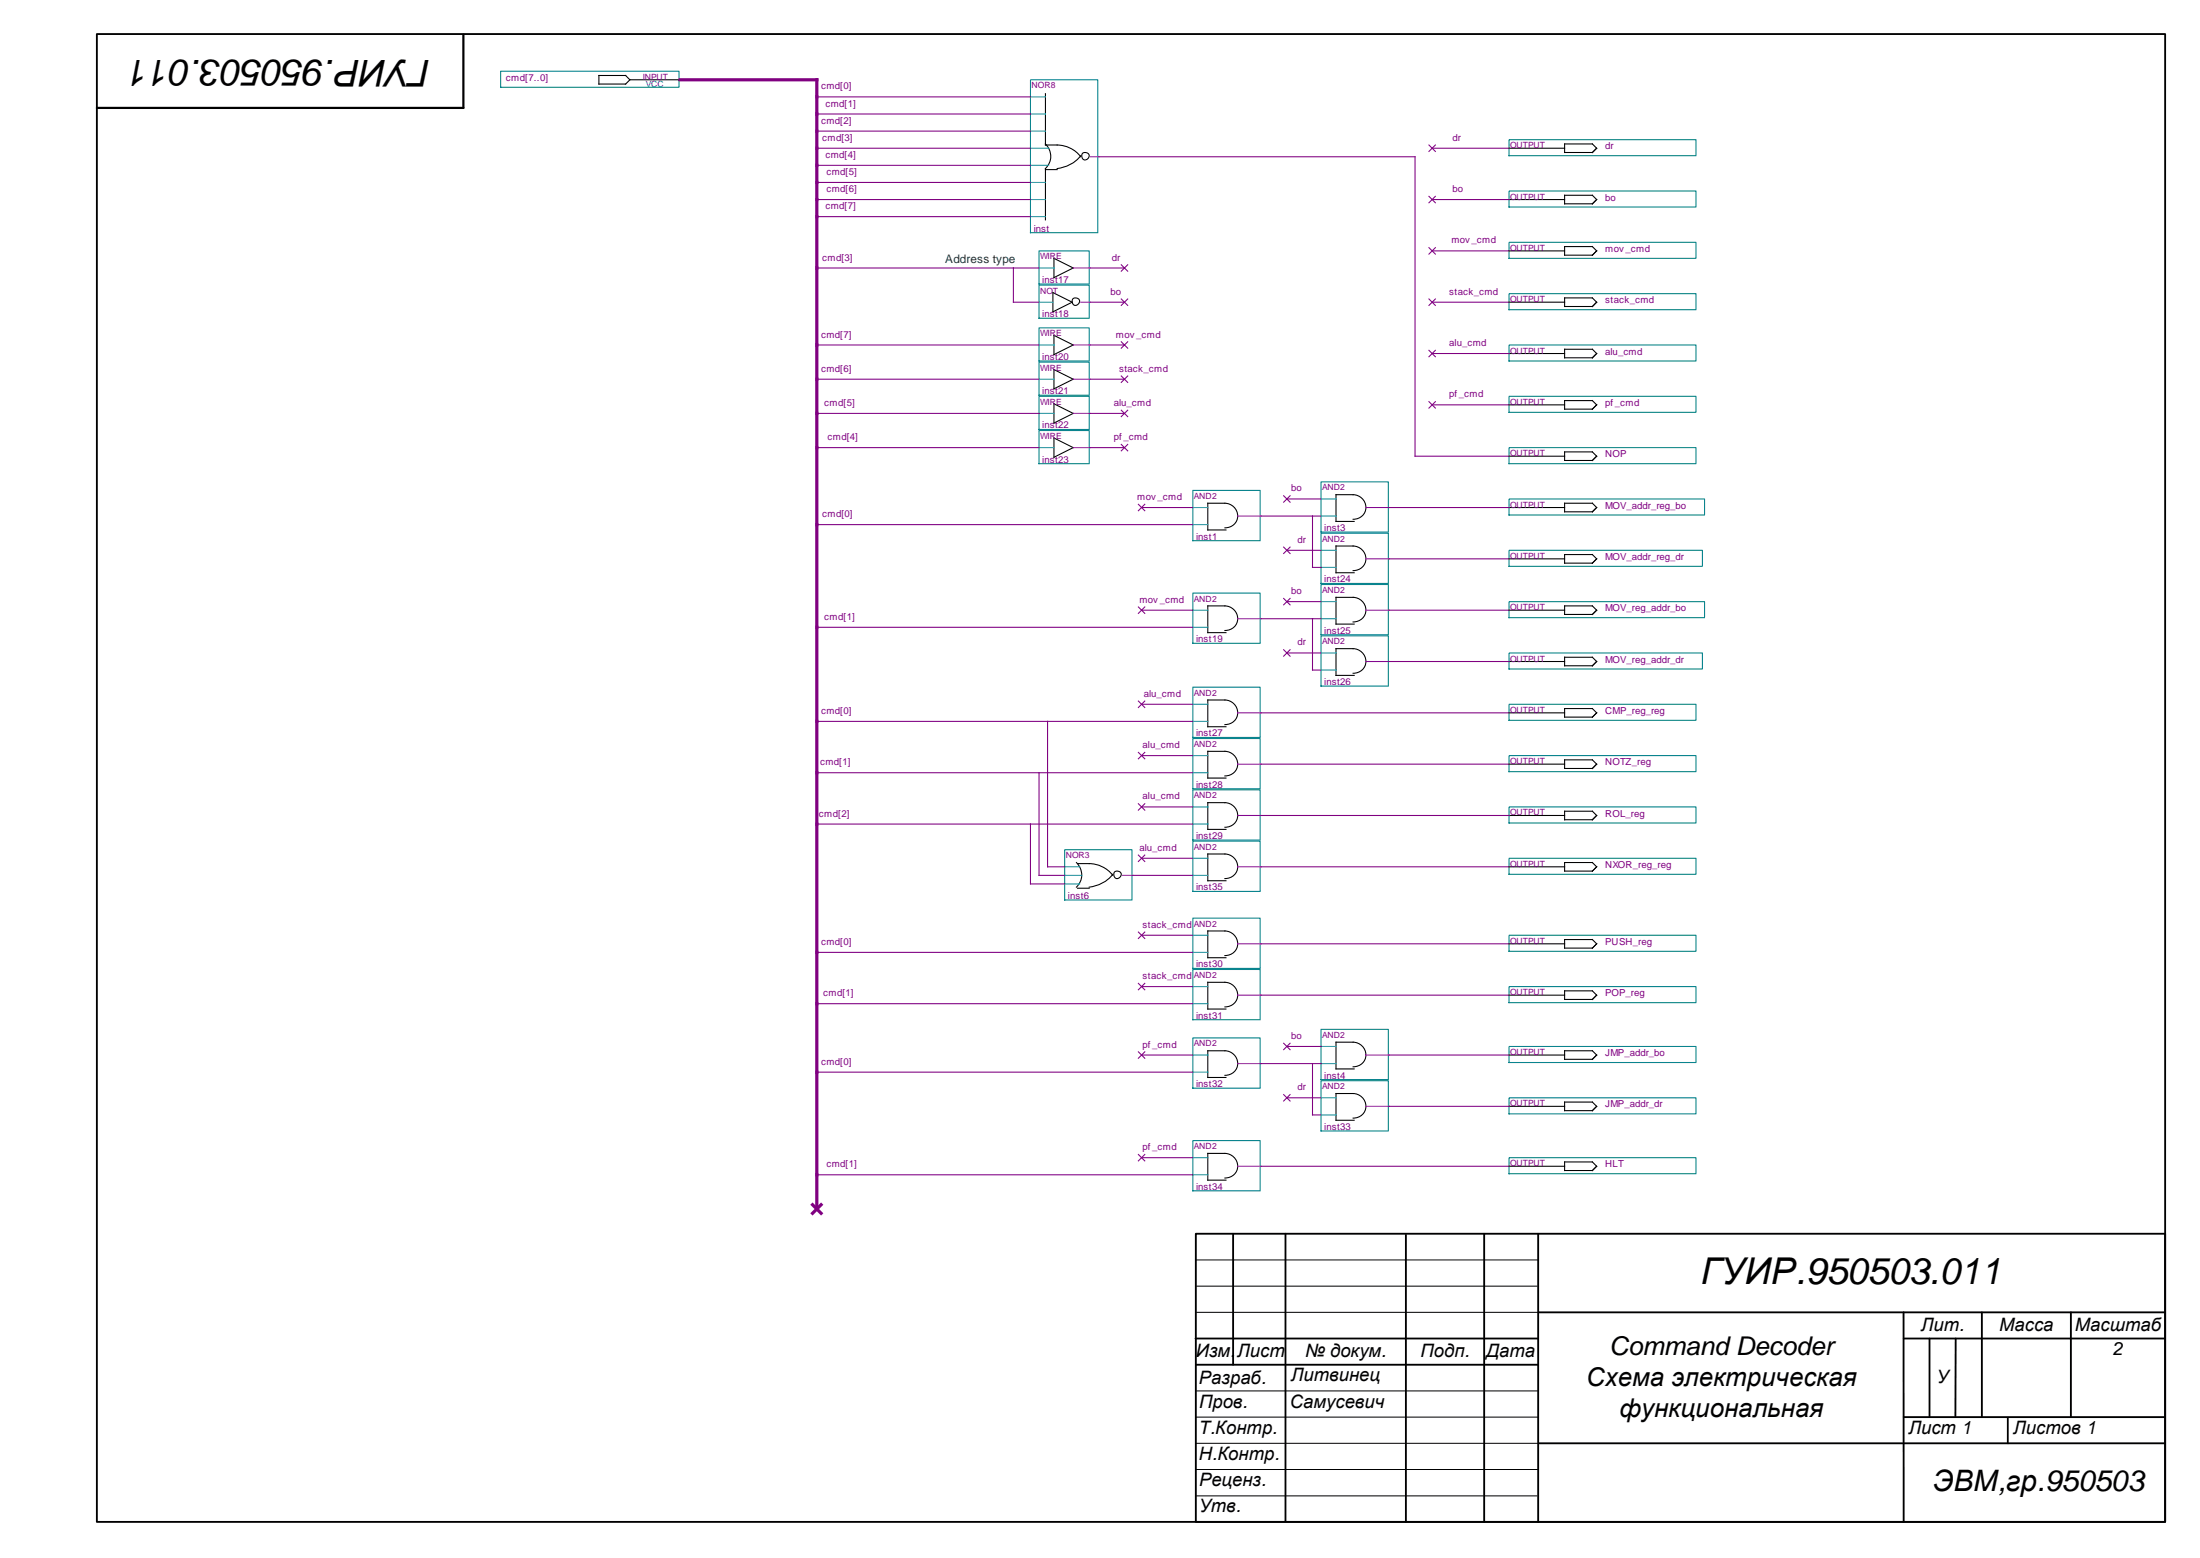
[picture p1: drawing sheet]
<svg xmlns="http://www.w3.org/2000/svg" width="420mm" height="297mm" viewBox="0 0 420 297" stroke-linecap="round" stroke-linejoin="round" font-family="sans-serif">
<g fill="none" stroke="#000" stroke-width=".35">
<path d="M18.5 6.5h395v284h-395zM228.4 235.5h185.1v55h-185.1zM235.5 235.5v25M245.5 235.5v54.8M268.5 235.7v54.8M283.4 235.5v55M293.8 235.5v55M228.3 255.5h65.4M294 250.5h119.5M363.5 250.5l.1 40M363.6 255.5h49.9M368.5 255.5v14.9"/>
<path d="M373.5 255.5l-.1 14.9M378.5 250.5v20M395.5 250.5v20M228.4 260.5h65.4M294 275.5h119.5M363.6 270.5h49.9"/>
</g>
<path d="M228.3 240.5h65.4M228.5 250.5h65.5M228.5 245.5h65.1M228.4 270.5h65.4M228.4 275.5h65.6M228.5 265.5h65.2M228.3 285.5h65.3M228.4 280.5h65.4" fill="none" stroke="#000" stroke-width=".19"/>
<path d="M383.5 270.7v4.8" fill="none" stroke="#000" stroke-width=".34"/>
<path d="M88.5 6.6v14h-70" fill="none" stroke="#000" stroke-width=".42"/>
<path d="M95.6 13.6h34.1v3.1h-34.1z" fill-rule="evenodd" fill="#fff" stroke="#008080" stroke-width=".2" stroke-dasharray=".2 .2"/>
<path d="M114.4 14.4h5.1l.8 .8-.8 .8h-5.1zM120.3 15.2h9.6" fill="none" stroke="#000" stroke-width=".2"/>
<path d="M288.2 85.4h35.7v3.1h-35.7z" fill-rule="evenodd" fill="#fff" stroke="#008080" stroke-width=".2" stroke-dasharray=".2 .2"/>
<path d="M288.2 87.1h10.6M298.8 86.3h5.3l.8 .8-.8 .8h-5.3z" fill="none" stroke="#000" stroke-width=".2"/>
<path d="M288.2 95.2h37.3v3.1h-37.3z" fill-rule="evenodd" fill="#fff" stroke="#008080" stroke-width=".2" stroke-dasharray=".2 .2"/>
<path d="M288.2 96.9h10.6M298.8 96.1h5.3l.8 .8-.8 .8h-5.3z" fill="none" stroke="#000" stroke-width=".2"/>
<path d="M288.2 105h36.9v3.1h-36.9z" fill-rule="evenodd" fill="#fff" stroke="#008080" stroke-width=".2" stroke-dasharray=".2 .2"/>
<path d="M288.2 106.7h10.6M298.8 105.9h5.3l.8 .8-.8 .8h-5.3z" fill="none" stroke="#000" stroke-width=".2"/>
<path d="M288.2 114.8h37.3v3.1h-37.3z" fill-rule="evenodd" fill="#fff" stroke="#008080" stroke-width=".2" stroke-dasharray=".2 .2"/>
<path d="M288.2 116.5h10.6M298.8 115.7h5.3l.8 .8-.8 .8h-5.3z" fill="none" stroke="#000" stroke-width=".2"/>
<path d="M288.2 124.6h36.9v3.1h-36.9z" fill-rule="evenodd" fill="#fff" stroke="#008080" stroke-width=".2" stroke-dasharray=".2 .2"/>
<path d="M288.2 126.3h10.6M298.8 125.5h5.3l.8 .8-.8 .8h-5.3z" fill="none" stroke="#000" stroke-width=".2"/>
<path d="M288.2 134.4h35.7v3.1h-35.7z" fill-rule="evenodd" fill="#fff" stroke="#008080" stroke-width=".2" stroke-dasharray=".2 .2"/>
<path d="M288.2 136.1h10.6M298.8 135.3h5.3l.8 .8-.8 .8h-5.3z" fill="none" stroke="#000" stroke-width=".2"/>
<path d="M288.2 144.2h35.7v3.1h-35.7z" fill-rule="evenodd" fill="#fff" stroke="#008080" stroke-width=".2" stroke-dasharray=".2 .2"/>
<path d="M288.2 145.9h10.6M298.8 145h5.3l.8 .9-.8 .8h-5.3z" fill="none" stroke="#000" stroke-width=".2"/>
<path d="M288.2 154h35.7v3.1h-35.7z" fill-rule="evenodd" fill="#fff" stroke="#008080" stroke-width=".2" stroke-dasharray=".2 .2"/>
<path d="M288.2 155.7h10.6M298.8 154.8h5.3l.8 .9-.8 .8h-5.3z" fill="none" stroke="#000" stroke-width=".2"/>
<path d="M288.2 178.5h35.7v3.1h-35.7z" fill-rule="evenodd" fill="#fff" stroke="#008080" stroke-width=".2" stroke-dasharray=".2 .2"/>
<path d="M298.8 179.3h5.3l.8 .9-.8 .8h-5.3zM288.2 180.2h10.6" fill="none" stroke="#000" stroke-width=".2"/>
<path d="M288.2 188.3h35.7v3.1h-35.7z" fill-rule="evenodd" fill="#fff" stroke="#008080" stroke-width=".2" stroke-dasharray=".2 .2"/>
<path d="M288.2 190h10.6M298.8 189.1h5.3l.8 .9-.8 .8h-5.3z" fill="none" stroke="#000" stroke-width=".2"/>
<path d="M288.2 199.8h35.7v3h-35.7z" fill-rule="evenodd" fill="#fff" stroke="#008080" stroke-width=".2" stroke-dasharray=".2 .2"/>
<path d="M288.2 201.4h10.6M298.8 200.6h5.3l.8 .8-.8 .8h-5.3z" fill="none" stroke="#000" stroke-width=".2"/>
<path d="M288.2 209.5h35.7v3.1h-35.7z" fill-rule="evenodd" fill="#fff" stroke="#008080" stroke-width=".2" stroke-dasharray=".2 .2"/>
<path d="M288.2 211.2h10.6M298.8 210.4h5.3l.8 .8-.8 .8h-5.3z" fill="none" stroke="#000" stroke-width=".2"/>
<path d="M288.2 221h35.7v3h-35.7z" fill-rule="evenodd" fill="#fff" stroke="#008080" stroke-width=".2" stroke-dasharray=".2 .2"/>
<path d="M288.2 222.6h10.6M298.8 221.8h5.3l.8 .8-.8 .8h-5.3z" fill="none" stroke="#000" stroke-width=".2"/>
<path d="M288.2 46.3h35.7v3h-35.7z" fill-rule="evenodd" fill="#fff" stroke="#008080" stroke-width=".2" stroke-dasharray=".2 .2"/>
<path d="M288.2 47.9h10.6M298.8 47.1h5.3l.8 .8-.8 .8h-5.3z" fill="none" stroke="#000" stroke-width=".2"/>
<path d="M288.2 56.1h35.7v3h-35.7z" fill-rule="evenodd" fill="#fff" stroke="#008080" stroke-width=".2" stroke-dasharray=".2 .2"/>
<path d="M288.2 57.7h10.6M298.8 56.9h5.3l.8 .8-.8 .8h-5.3z" fill="none" stroke="#000" stroke-width=".2"/>
<path d="M288.2 65.9h35.7v3h-35.7z" fill-rule="evenodd" fill="#fff" stroke="#008080" stroke-width=".2" stroke-dasharray=".2 .2"/>
<path d="M288.2 67.5h10.6M298.8 66.7h5.3l.8 .8-.8 .8h-5.3z" fill="none" stroke="#000" stroke-width=".2"/>
<path d="M288.2 36.5h35.7v3h-35.7z" fill-rule="evenodd" fill="#fff" stroke="#008080" stroke-width=".2" stroke-dasharray=".2 .2"/>
<path d="M288.2 38.1h10.6M298.8 37.3h5.3l.8 .8-.8 .8h-5.3z" fill="none" stroke="#000" stroke-width=".2"/>
<path d="M288.2 26.7h35.7v3h-35.7z" fill-rule="evenodd" fill="#fff" stroke="#008080" stroke-width=".2" stroke-dasharray=".2 .2"/>
<path d="M288.2 28.3h10.6M298.8 27.5h5.3l.8 .8-.8 .8h-5.3z" fill="none" stroke="#000" stroke-width=".2"/>
<path d="M288.2 75.6h35.7v3.1h-35.7z" fill-rule="evenodd" fill="#fff" stroke="#008080" stroke-width=".2" stroke-dasharray=".2 .2"/>
<path d="M288.2 77.3h10.6M298.8 76.5h5.3l.8 .8-.8 .8h-5.3z" fill="none" stroke="#000" stroke-width=".2"/>
<path d="M288.2 163.8h35.7v3.1h-35.7z" fill-rule="evenodd" fill="#fff" stroke="#008080" stroke-width=".2" stroke-dasharray=".2 .2"/>
<path d="M288.2 165.5h10.6M298.8 164.6h5.3l.8 .9-.8 .8h-5.3z" fill="none" stroke="#000" stroke-width=".2"/>
<path d="M196.8 15.2h12.9v29.2h-12.9z" fill-rule="evenodd" fill="#fff" stroke="#008080" stroke-width=".2" stroke-dasharray=".2 .2"/>
<g fill="none" stroke="#000" stroke-width=".2">
<path d="M199.7 17.9v9.8a8.4 8.4 0 0 1 5 .7l1.2 1 .5 .5M199.7 27.5a3.2 3.2 0 0 1 0 4.7v9.8M199.7 32.4h2.2M206.4 29.7a6.5 6.5 0 0 1-4.5 2.5"/>
<circle cx="207.3" cy="29.8" r=".71"/>
</g>
<path d="M196.8 18.5h2.9M196.8 25h2.9M196.8 21.8h2.9M196.8 28.3h3.5M196.8 34.8h2.9M196.8 31.6h3.5M196.8 38.1h2.9M196.8 41.4h2.9" fill="none" stroke="#0080ff" stroke-width=".2"/>
<path d="M208.2 29.9h1.7" fill="none" stroke="#8000ff" stroke-width=".2"/>
<path d="M198.4 47.9h9.6v6.3h-9.6z" fill-rule="evenodd" fill="#fff" stroke="#008080" stroke-width=".2" stroke-dasharray=".2 .2"/>
<path d="M201.3 49.3l3.7 1.9-3.7 1.8z" fill="none" stroke="#000" stroke-width=".2"/>
<path d="M198.4 51.2h2.9" fill="none" stroke="#0080ff" stroke-width=".2"/>
<path d="M205 51.2h3.2" fill="none" stroke="#8000ff" stroke-width=".2"/>
<path d="M198.4 54.4h9.6v6.3h-9.6z" fill-rule="evenodd" fill="#fff" stroke="#008080" stroke-width=".2" stroke-dasharray=".2 .2"/>
<g fill="none" stroke="#000" stroke-width=".2">
<path d="M201.1 55.8l3.7 1.9-3.7 1.8z"/>
<circle cx="205.5" cy="57.6" r=".71"/>
</g>
<path d="M198.4 57.7h2.7" fill="none" stroke="#0080ff" stroke-width=".2"/>
<path d="M206.4 57.7h1.8" fill="none" stroke="#8000ff" stroke-width=".2"/>
<path d="M227.8 93.6h12.9v9.6h-12.9z" fill-rule="evenodd" fill="#fff" stroke="#008080" stroke-width=".2" stroke-dasharray=".2 .2"/>
<path d="M233.9 100.8a2.35 2.35 0 0 0 2.5-2.4 2.35 2.35 0 0 0-2.5-2.3h-3.2v5.1h3.4" fill="none" stroke="#000" stroke-width=".2"/>
<path d="M227.8 96.9h2.9M227.8 100.1h2.9" fill="none" stroke="#0080ff" stroke-width=".2"/>
<path d="M236.4 98.5h4.5" fill="none" stroke="#8000ff" stroke-width=".2"/>
<path d="M252.3 92h12.8v9.6h-12.8z" fill-rule="evenodd" fill="#fff" stroke="#008080" stroke-width=".2" stroke-dasharray=".2 .2"/>
<path d="M258.4 99.1a2.35 2.35 0 0 0 2.5-2.3 2.35 2.35 0 0 0-2.5-2.4h-3.2v5.1h3.4" fill="none" stroke="#000" stroke-width=".2"/>
<path d="M252.3 95.2h2.9M252.3 98.5h2.9" fill="none" stroke="#0080ff" stroke-width=".2"/>
<path d="M260.9 96.9h4.4" fill="none" stroke="#8000ff" stroke-width=".2"/>
<path d="M227.8 113.2h12.9v9.6h-12.9z" fill-rule="evenodd" fill="#fff" stroke="#008080" stroke-width=".2" stroke-dasharray=".2 .2"/>
<path d="M233.9 120.4a2.35 2.35 0 0 0 2.5-2.4 2.35 2.35 0 0 0-2.5-2.3h-3.2v5.1h3.4" fill="none" stroke="#000" stroke-width=".2"/>
<path d="M227.8 116.5h2.9M227.8 119.7h2.9" fill="none" stroke="#0080ff" stroke-width=".2"/>
<path d="M236.4 118.1h4.5" fill="none" stroke="#8000ff" stroke-width=".2"/>
<path d="M198.4 62.6h9.6v6.3h-9.6z" fill-rule="evenodd" fill="#fff" stroke="#008080" stroke-width=".2" stroke-dasharray=".2 .2"/>
<path d="M201.3 64l3.7 1.9-3.7 1.8z" fill="none" stroke="#000" stroke-width=".2"/>
<path d="M198.4 65.9h2.9" fill="none" stroke="#0080ff" stroke-width=".2"/>
<path d="M205 65.9h3.2" fill="none" stroke="#8000ff" stroke-width=".2"/>
<path d="M198.4 69.1h9.6v6.3h-9.6z" fill-rule="evenodd" fill="#fff" stroke="#008080" stroke-width=".2" stroke-dasharray=".2 .2"/>
<path d="M201.3 70.5l3.7 1.9-3.7 1.8z" fill="none" stroke="#000" stroke-width=".2"/>
<path d="M198.4 72.4h2.9" fill="none" stroke="#0080ff" stroke-width=".2"/>
<path d="M205 72.4h3.2" fill="none" stroke="#8000ff" stroke-width=".2"/>
<path d="M198.4 75.7h9.6v6.3h-9.6z" fill-rule="evenodd" fill="#fff" stroke="#008080" stroke-width=".2" stroke-dasharray=".2 .2"/>
<path d="M201.3 77.1l3.7 1.8-3.7 1.9z" fill="none" stroke="#000" stroke-width=".2"/>
<path d="M198.4 78.9h2.9" fill="none" stroke="#0080ff" stroke-width=".2"/>
<path d="M205 78.9h3.2" fill="none" stroke="#8000ff" stroke-width=".2"/>
<path d="M198.4 82.2h9.6v6.3h-9.6z" fill-rule="evenodd" fill="#fff" stroke="#008080" stroke-width=".2" stroke-dasharray=".2 .2"/>
<path d="M201.3 83.6l3.7 1.8-3.7 1.9z" fill="none" stroke="#000" stroke-width=".2"/>
<path d="M198.4 85.4h2.9" fill="none" stroke="#0080ff" stroke-width=".2"/>
<path d="M205 85.4h3.2" fill="none" stroke="#8000ff" stroke-width=".2"/>
<path d="M252.3 101.8h12.8v9.6h-12.8z" fill-rule="evenodd" fill="#fff" stroke="#008080" stroke-width=".2" stroke-dasharray=".2 .2"/>
<path d="M258.4 108.9a2.35 2.35 0 0 0 2.5-2.3 2.35 2.35 0 0 0-2.5-2.4h-3.2v5.1h3.4" fill="none" stroke="#000" stroke-width=".2"/>
<path d="M252.3 105h2.9M252.3 108.3h2.9" fill="none" stroke="#0080ff" stroke-width=".2"/>
<path d="M260.9 106.7h4.4" fill="none" stroke="#8000ff" stroke-width=".2"/>
<path d="M252.3 111.6h12.8v9.6h-12.8z" fill-rule="evenodd" fill="#fff" stroke="#008080" stroke-width=".2" stroke-dasharray=".2 .2"/>
<path d="M258.4 118.7a2.35 2.35 0 0 0 2.5-2.3 2.35 2.35 0 0 0-2.5-2.4h-3.2v5.1h3.4" fill="none" stroke="#000" stroke-width=".2"/>
<path d="M252.3 114.8h2.9M252.3 118.1h2.9" fill="none" stroke="#0080ff" stroke-width=".2"/>
<path d="M260.9 116.5h4.4" fill="none" stroke="#8000ff" stroke-width=".2"/>
<path d="M252.3 121.4h12.8v9.6h-12.8z" fill-rule="evenodd" fill="#fff" stroke="#008080" stroke-width=".2" stroke-dasharray=".2 .2"/>
<path d="M258.4 128.5a2.35 2.35 0 0 0 2.5-2.3 2.35 2.35 0 0 0-2.5-2.4h-3.2v5.1h3.4" fill="none" stroke="#000" stroke-width=".2"/>
<path d="M252.3 124.6h2.9M252.3 127.9h2.9" fill="none" stroke="#0080ff" stroke-width=".2"/>
<path d="M260.9 126.3h4.4" fill="none" stroke="#8000ff" stroke-width=".2"/>
<path d="M227.8 131.2h12.9v9.6h-12.9z" fill-rule="evenodd" fill="#fff" stroke="#008080" stroke-width=".2" stroke-dasharray=".2 .2"/>
<path d="M233.9 138.3a2.35 2.35 0 0 0 2.5-2.3 2.35 2.35 0 0 0-2.5-2.4h-3.2v5.1h3.4" fill="none" stroke="#000" stroke-width=".2"/>
<path d="M227.8 134.4h2.9M227.8 137.7h2.9" fill="none" stroke="#0080ff" stroke-width=".2"/>
<path d="M236.4 136.1h4.5" fill="none" stroke="#8000ff" stroke-width=".2"/>
<path d="M227.8 141h12.9v9.6h-12.9z" fill-rule="evenodd" fill="#fff" stroke="#008080" stroke-width=".2" stroke-dasharray=".2 .2"/>
<path d="M233.9 148.1a2.35 2.35 0 0 0 2.5-2.3 2.35 2.35 0 0 0-2.5-2.4h-3.2v5.1h3.4" fill="none" stroke="#000" stroke-width=".2"/>
<path d="M227.8 144.2h2.9M227.8 147.5h2.9" fill="none" stroke="#0080ff" stroke-width=".2"/>
<path d="M236.4 145.9h4.5" fill="none" stroke="#8000ff" stroke-width=".2"/>
<path d="M227.8 150.8h12.9v9.6h-12.9z" fill-rule="evenodd" fill="#fff" stroke="#008080" stroke-width=".2" stroke-dasharray=".2 .2"/>
<path d="M233.9 157.9a2.35 2.35 0 0 0 2.5-2.3 2.35 2.35 0 0 0-2.5-2.4h-3.2v5.1h3.4" fill="none" stroke="#000" stroke-width=".2"/>
<path d="M227.8 154h2.9M227.8 157.3h2.9" fill="none" stroke="#0080ff" stroke-width=".2"/>
<path d="M236.4 155.7h4.5" fill="none" stroke="#8000ff" stroke-width=".2"/>
<path d="M227.8 175.3h12.9v9.6h-12.9z" fill-rule="evenodd" fill="#fff" stroke="#008080" stroke-width=".2" stroke-dasharray=".2 .2"/>
<path d="M233.9 182.4a2.35 2.35 0 0 0 2.5-2.3 2.35 2.35 0 0 0-2.5-2.4h-3.2v5.1h3.4" fill="none" stroke="#000" stroke-width=".2"/>
<path d="M227.8 178.5h2.9M227.8 181.8h2.9" fill="none" stroke="#0080ff" stroke-width=".2"/>
<path d="M236.4 180.2h4.5" fill="none" stroke="#8000ff" stroke-width=".2"/>
<path d="M227.8 185.1h12.9v9.5h-12.9z" fill-rule="evenodd" fill="#fff" stroke="#008080" stroke-width=".2" stroke-dasharray=".2 .2"/>
<path d="M233.9 192.2a2.35 2.35 0 0 0 2.5-2.3 2.35 2.35 0 0 0-2.5-2.4h-3.2v5.1h3.4" fill="none" stroke="#000" stroke-width=".2"/>
<path d="M227.8 188.3h2.9M227.8 191.6h2.9" fill="none" stroke="#0080ff" stroke-width=".2"/>
<path d="M236.4 190h4.5" fill="none" stroke="#8000ff" stroke-width=".2"/>
<path d="M227.8 198.1h12.9v9.6h-12.9z" fill-rule="evenodd" fill="#fff" stroke="#008080" stroke-width=".2" stroke-dasharray=".2 .2"/>
<path d="M233.9 205.3a2.35 2.35 0 0 0 2.5-2.4 2.35 2.35 0 0 0-2.5-2.3h-3.2v5.1h3.4" fill="none" stroke="#000" stroke-width=".2"/>
<path d="M227.8 201.4h2.9M227.8 204.6h2.9" fill="none" stroke="#0080ff" stroke-width=".2"/>
<path d="M236.4 203h4.5" fill="none" stroke="#8000ff" stroke-width=".2"/>
<path d="M252.3 196.5h12.8v9.6h-12.8z" fill-rule="evenodd" fill="#fff" stroke="#008080" stroke-width=".2" stroke-dasharray=".2 .2"/>
<path d="M258.4 203.6a2.35 2.35 0 0 0 2.5-2.3 2.35 2.35 0 0 0-2.5-2.4h-3.2v5.1h3.4" fill="none" stroke="#000" stroke-width=".2"/>
<path d="M252.3 199.7h2.9M252.3 203h2.9" fill="none" stroke="#0080ff" stroke-width=".2"/>
<path d="M260.9 201.4h4.4" fill="none" stroke="#8000ff" stroke-width=".2"/>
<path d="M252.3 206.3h12.8v9.6h-12.8z" fill-rule="evenodd" fill="#fff" stroke="#008080" stroke-width=".2" stroke-dasharray=".2 .2"/>
<path d="M258.4 213.4a2.35 2.35 0 0 0 2.5-2.3 2.35 2.35 0 0 0-2.5-2.4h-3.2v5.1h3.4" fill="none" stroke="#000" stroke-width=".2"/>
<path d="M252.3 209.5h2.9M252.3 212.8h2.9" fill="none" stroke="#0080ff" stroke-width=".2"/>
<path d="M260.9 211.2h4.4" fill="none" stroke="#8000ff" stroke-width=".2"/>
<path d="M227.8 217.7h12.9v9.6h-12.9z" fill-rule="evenodd" fill="#fff" stroke="#008080" stroke-width=".2" stroke-dasharray=".2 .2"/>
<path d="M233.9 224.9a2.35 2.35 0 0 0 2.5-2.4 2.35 2.35 0 0 0-2.5-2.3h-3.2v5.1h3.4" fill="none" stroke="#000" stroke-width=".2"/>
<path d="M227.8 221h2.9M227.8 224.2h2.9" fill="none" stroke="#0080ff" stroke-width=".2"/>
<path d="M236.4 222.6h4.5" fill="none" stroke="#8000ff" stroke-width=".2"/>
<path d="M227.8 160.6h12.9v9.6h-12.9z" fill-rule="evenodd" fill="#fff" stroke="#008080" stroke-width=".2" stroke-dasharray=".2 .2"/>
<path d="M233.9 167.7a2.35 2.35 0 0 0 2.5-2.3 2.35 2.35 0 0 0-2.5-2.4h-3.2v5.1h3.4" fill="none" stroke="#000" stroke-width=".2"/>
<path d="M227.8 163.8h2.9M227.8 167.1h2.9" fill="none" stroke="#0080ff" stroke-width=".2"/>
<path d="M236.4 165.5h4.5" fill="none" stroke="#8000ff" stroke-width=".2"/>
<path d="M203.3 162.2h12.9v9.6h-12.9z" fill-rule="evenodd" fill="#fff" stroke="#008080" stroke-width=".2" stroke-dasharray=".2 .2"/>
<g fill="none" stroke="#000" stroke-width=".2">
<path d="M205.6 164.6a3.2 3.2 0 0 1 0 4.7M205.8 164.8a8.4 8.4 0 0 1 5 .8l1.2 .9 .5 .6M205.8 169.5h2.2M212.5 166.9a6.5 6.5 0 0 1-4.5 2.4"/>
<circle cx="213.4" cy="167" r=".71"/>
</g>
<path d="M203.3 165.5h2.9M203.3 167.1h3.3M203.3 168.7h2.9" fill="none" stroke="#0080ff" stroke-width=".2"/>
<path d="M214.3 167.1h2.1" fill="none" stroke="#8000ff" stroke-width=".2"/>
<path d="M129.9 15.2h26.1v215.6M155.2 230l1.6 1.6M156.8 230l-1.6 1.6" fill="none" stroke="#800080" stroke-width=".61"/>
<g fill="none" stroke="#800080" stroke-width=".2">
<path d="M156 18.5h40.8M156 21.8h40.8M156 25h40.8M156 28.3h40.8M156 31.6h40.8M156 34.8h40.8M156 38.1h40.8M209.9 29.9h60.3v57.2h18M272.9 37.5l1.2 1.2M272.9 27.7l1.2 1.2M273.5 28.3h14.7M273.5 38.1h14.7"/>
<path d="M274.1 37.5l-1.2 1.2M274.1 27.7l-1.2 1.2M156 51.2h42.4M156 41.4h40.8M193.5 51.2v6.5h4.9M208.2 51.2h6.6M208.2 57.7h6.6M214.1 50.5l1.3 1.3M214.1 57.1l1.3 1.2M215.4 50.5l-1.3 1.3M215.4 57.1l-1.3 1.2M272.9 57.1l1.2 1.2"/>
<path d="M272.9 47.3l1.2 1.2M273.5 57.7h14.7M273.5 47.9h14.7M274.1 57.1l-1.2 1.2M274.1 47.3l-1.2 1.2M156 65.9h42.4M156 72.4h42.4M156 78.9h42.4M208.2 65.9h6.6M208.2 72.4h6.6M208.2 78.9h6.6M214.1 65.2l1.3 1.3"/>
<path d="M214.1 71.8l1.3 1.2M214.1 78.3l1.3 1.2M215.4 65.2l-1.3 1.3M215.4 71.8l-1.3 1.2M215.4 78.3l-1.3 1.2M272.9 76.7l1.2 1.2M272.9 66.9l1.2 1.2M273.5 77.3h14.7M273.5 67.5h14.7M274.1 66.9l-1.2 1.2M274.1 76.7l-1.2 1.2M156 85.4h42.4"/>
<path d="M208.2 85.4h6.6M214.1 84.8l1.3 1.3M215.4 84.8l-1.3 1.3M217.4 96.3l1.2 1.2M218 96.9h9.8M218.6 96.3l-1.2 1.2M240.9 98.5h11.4M245.2 94.6l1.2 1.3M245.8 95.2h6.5M246.4 94.6l-1.2 1.3M250.7 98.5v9.8h1.6M265.3 96.9h22.9"/>
<path d="M156 100.1h71.8M156 119.7h71.8M217.4 115.9l1.2 1.2M218 116.5h9.8M218.6 115.9l-1.2 1.2M240.9 118.1h11.4M245.2 104.4l1.2 1.3M245.2 114.2l1.2 1.3M245.8 105h6.5M245.8 114.8h6.5M246.4 104.4l-1.2 1.3M246.4 114.2l-1.2 1.3"/>
<path d="M250.7 118.1v9.8h1.6M265.3 106.7h22.9M265.3 116.5h22.9M156 137.7h71.8M200.1 137.7v27.8h3.2M217.4 133.8l1.2 1.2M218 134.4h9.8M218.6 133.8l-1.2 1.2M240.9 136.1h47.3M245.2 124l1.2 1.3M245.8 124.6h6.5M246.4 124l-1.2 1.3"/>
<path d="M265.3 126.3h22.9M156 147.5h71.8M156 157.3h71.8M196.8 157.3v11.4h6.5M198.4 147.5v19.6h4.9M217.4 143.6l1.2 1.2M217.4 153.4l1.2 1.2M218 144.2h9.8M218 154h9.8M218.6 143.6l-1.2 1.2M218.6 153.4l-1.2 1.2M240.9 145.9h47.3"/>
<path d="M240.9 155.7h47.3M216.4 167.1h11.4M217.4 177.9l1.2 1.2M217.4 163.2l1.2 1.2M218 178.5h9.8M218 163.8h9.8M218.6 177.9l-1.2 1.2M218.6 163.2l-1.2 1.2M240.9 165.5h47.3M156 181.8h71.8M156 191.6h71.8M217.4 187.7l1.2 1.2"/>
<path d="M218 188.3h9.8M218.6 187.7l-1.2 1.2M240.9 180.2h47.3M240.9 190h47.3M245.2 199.1l1.2 1.3M245.8 199.7h6.5M246.4 199.1l-1.2 1.3M156 204.6h71.8M217.4 200.8l1.2 1.2M218 201.4h9.8M218.6 200.8l-1.2 1.2M240.9 203h11.4"/>
<path d="M245.2 208.9l1.2 1.3M245.8 209.5h6.5M246.4 208.9l-1.2 1.3M250.7 203v9.8h1.6M265.3 201.4h22.9M265.3 211.2h22.9M156 224.2h71.8M217.4 220.4l1.2 1.2M218 221h9.8M218.6 220.4l-1.2 1.2M240.9 222.6h47.3"/>
</g>
<g font-size="7.1">
<text x="82.2" y="11.4" transform="rotate(-180 82.2 11.4)">ГУИР.950503.011</text>
<text x="324.8" y="245.1">ГУИР.950503.011</text>
</g>
<text font-size="5.6" x="369.1" y="284.7">ЭВМ,гр.950503</text>
<g font-size="4.9">
<text x="307.4" y="258.6">Command Decoder</text>
<text x="302.9" y="264.5">Схема электрическая</text>
<text x="309.3" y="270.4">функциональная</text>
</g>
<g font-size="3.5">
<text x="366.9" y="254.1">Лит.</text>
<text x="381.8" y="254.1">Масса</text>
<text x="396.3" y="254">Масштаб</text>
<text x="228.4" y="259.1">Изм.</text>
<text x="236.3" y="259.1">Лист</text>
<text x="246.5" y="263.7">Литвинец</text>
<text x="249.2" y="259.1">№ докум.</text>
<text x="271.3" y="259.1">Подп.</text>
<text x="283.8" y="259.1">Дата</text>
<text x="403.5" y="258.7">2</text>
<text x="229" y="264.2">Разраб.</text>
<text x="229" y="268.7">Пров.</text>
<text x="246.4" y="268.7">Самусевич</text>
<text x="369.9" y="264.1">У</text>
<text x="229" y="273.7">Т.Контр.</text>
<text x="364.5" y="273.7">Лист 1</text>
<text x="384.5" y="273.7">Листов 1</text>
<text x="229" y="278.7">Н.Контр.</text>
<text x="229" y="283.7">Реценз.</text>
<text x="229" y="288.7">Утв.</text>
</g>
<text font-size="2.2" fill="#008000" x="180.5" y="50.1">Address type</text>
<g font-size="1.8" fill="#800080">
<text x="96.6" y="15.4">cmd[7..0]</text>
<text x="156.8" y="17.1">cmd[0]</text>
<text x="156.8" y="23.6">cmd[2]</text>
<text x="157.6" y="20.3">cmd[1]</text>
<text x="157" y="26.9">cmd[3]</text>
<text x="277.4" y="26.9">dr</text>
<text x="306.6" y="28.5">dr</text>
<text x="157.6" y="30.1">cmd[4]</text>
<text x="157.8" y="33.4">cmd[5]</text>
<text x="157.6" y="39.9">cmd[7]</text>
<text x="157.8" y="36.7">cmd[6]</text>
<text x="277.4" y="36.7">bo</text>
<text x="306.6" y="38.3">bo</text>
<text x="197.4" y="44.2">inst</text>
<text x="277.2" y="46.5">mov_cmd</text>
<text x="157" y="49.7">cmd[3]</text>
<text x="212.3" y="49.7">dr</text>
<text x="306.6" y="48.1">mov_cmd</text>
<text x="199" y="54">inst17</text>
<text x="212.1" y="56.3">bo</text>
<text x="276.8" y="56.3">stack_cmd</text>
<text x="306.6" y="57.9">stack_cmd</text>
<text x="156.8" y="64.4">cmd[7]</text>
<text x="199" y="60.5">inst18</text>
<text x="213.1" y="64.4">mov_cmd</text>
<text x="156.8" y="71">cmd[6]</text>
<text x="199" y="68.7">inst20</text>
<text x="213.7" y="71">stack_cmd</text>
<text x="276.8" y="66.1">alu_cmd</text>
<text x="306.6" y="67.7">alu_cmd</text>
<text x="157.4" y="77.5">cmd[5]</text>
<text x="199" y="75.2">inst21</text>
<text x="212.7" y="77.5">alu_cmd</text>
<text x="276.8" y="75.9">pf_cmd</text>
<text x="306.6" y="77.5">pf_cmd</text>
<text x="199" y="81.8">inst22</text>
<text x="158" y="84">cmd[4]</text>
<text x="199" y="88.3">inst23</text>
<text x="212.7" y="84">pf_cmd</text>
<text x="306.6" y="87.3">NOP</text>
<text x="217.2" y="95.4">mov_cmd</text>
<text x="246.6" y="93.8">bo</text>
<text x="157" y="98.7">cmd[0]</text>
<text x="252.9" y="101.4">inst3</text>
<text x="306.6" y="97.1">MOV_addr_reg_bo</text>
<text x="228.4" y="103">inst1</text>
<text x="247.8" y="103.6">dr</text>
<text x="306.6" y="106.9">MOV_addr_reg_dr</text>
<text x="246.6" y="113.4">bo</text>
<text x="252.9" y="111.2">inst24</text>
<text x="157.4" y="118.3">cmd[1]</text>
<text x="217.6" y="115">mov_cmd</text>
<text x="306.6" y="116.7">MOV_reg_addr_bo</text>
<text x="228.4" y="122.6">inst19</text>
<text x="247.8" y="123.2">dr</text>
<text x="252.9" y="121">inst25</text>
<text x="252.9" y="130.8">inst26</text>
<text x="306.6" y="126.5">MOV_reg_addr_dr</text>
<text x="156.8" y="136.3">cmd[0]</text>
<text x="218.4" y="133">alu_cmd</text>
<text x="306.6" y="136.3">CMP_reg_reg</text>
<text x="218.2" y="142.8">alu_cmd</text>
<text x="228.4" y="140.6">inst27</text>
<text x="156.6" y="146.1">cmd[1]</text>
<text x="306.6" y="146.1">NOTZ_reg</text>
<text x="156.4" y="155.9">cmd[2]</text>
<text x="218.2" y="152.6">alu_cmd</text>
<text x="228.4" y="150.4">inst28</text>
<text x="306.6" y="155.9">ROL_reg</text>
<text x="228.4" y="160.2">inst29</text>
<text x="217.6" y="162.4">alu_cmd</text>
<text x="306.6" y="165.7">NXOR_reg_reg</text>
<text x="203.9" y="171.6">inst6</text>
<text x="228.4" y="170">inst35</text>
<text x="218.2" y="177.1">stack_cmd</text>
<text x="156.8" y="180.4">cmd[0]</text>
<text x="228.4" y="184.6">inst30</text>
<text x="306.6" y="180.4">PUSH_reg</text>
<text x="157.2" y="190.2">cmd[1]</text>
<text x="218.2" y="186.9">stack_cmd</text>
<text x="306.6" y="190.2">POP_reg</text>
<text x="228.4" y="194.4">inst31</text>
<text x="156.8" y="203.2">cmd[0]</text>
<text x="218.2" y="200">pf_cmd</text>
<text x="246.6" y="198.3">bo</text>
<text x="306.6" y="201.6">JMP_addr_bo</text>
<text x="228.4" y="207.5">inst32</text>
<text x="247.8" y="208.1">dr</text>
<text x="252.9" y="205.9">inst4</text>
<text x="252.9" y="215.7">inst33</text>
<text x="306.6" y="211.4">JMP_addr_dr</text>
<text x="218.2" y="219.6">pf_cmd</text>
<text x="157.8" y="222.8">cmd[1]</text>
<text x="228.4" y="227.1">inst34</text>
<text x="306.6" y="222.8">HLT</text>
</g>
<g font-size="1.6" fill="#800080">
<text x="122.7" y="15.2">INPUT</text>
<text x="197" y="16.9">NOR8</text>
<text x="288.4" y="28.3">OUTPUT</text>
<text x="288.4" y="38.1">OUTPUT</text>
<text x="288.4" y="47.9">OUTPUT</text>
<text x="198.6" y="49.5">WIRE</text>
<text x="198.6" y="56.1">NOT</text>
<text x="288.4" y="57.7">OUTPUT</text>
<text x="198.6" y="64.2">WIRE</text>
<text x="198.6" y="70.8">WIRE</text>
<text x="288.4" y="67.5">OUTPUT</text>
<text x="198.6" y="77.3">WIRE</text>
<text x="288.4" y="77.3">OUTPUT</text>
<text x="198.6" y="83.8">WIRE</text>
<text x="288.4" y="87.1">OUTPUT</text>
<text x="228" y="95.2">AND2</text>
<text x="252.5" y="93.6">AND2</text>
<text x="288.4" y="96.9">OUTPUT</text>
<text x="252.5" y="103.4">AND2</text>
<text x="288.4" y="106.7">OUTPUT</text>
<text x="252.5" y="113.2">AND2</text>
<text x="228" y="114.8">AND2</text>
<text x="288.4" y="116.5">OUTPUT</text>
<text x="252.5" y="123">AND2</text>
<text x="288.4" y="126.3">OUTPUT</text>
<text x="228" y="132.8">AND2</text>
<text x="288.4" y="136.1">OUTPUT</text>
<text x="228" y="142.6">AND2</text>
<text x="288.4" y="145.9">OUTPUT</text>
<text x="228" y="152.4">AND2</text>
<text x="288.4" y="155.7">OUTPUT</text>
<text x="203.5" y="163.8">NOR3</text>
<text x="228" y="162.2">AND2</text>
<text x="288.4" y="165.5">OUTPUT</text>
<text x="228" y="176.9">AND2</text>
<text x="288.4" y="180.2">OUTPUT</text>
<text x="228" y="186.7">AND2</text>
<text x="288.4" y="190">OUTPUT</text>
<text x="228" y="199.7">AND2</text>
<text x="252.5" y="198.1">AND2</text>
<text x="288.4" y="201.4">OUTPUT</text>
<text x="252.5" y="207.9">AND2</text>
<text x="288.4" y="211.2">OUTPUT</text>
<text x="228" y="219.3">AND2</text>
<text x="288.4" y="222.6">OUTPUT</text>
</g>
<text font-size="1.6" fill="#00f" x="123.4" y="16.7">VCC</text>
</svg>
